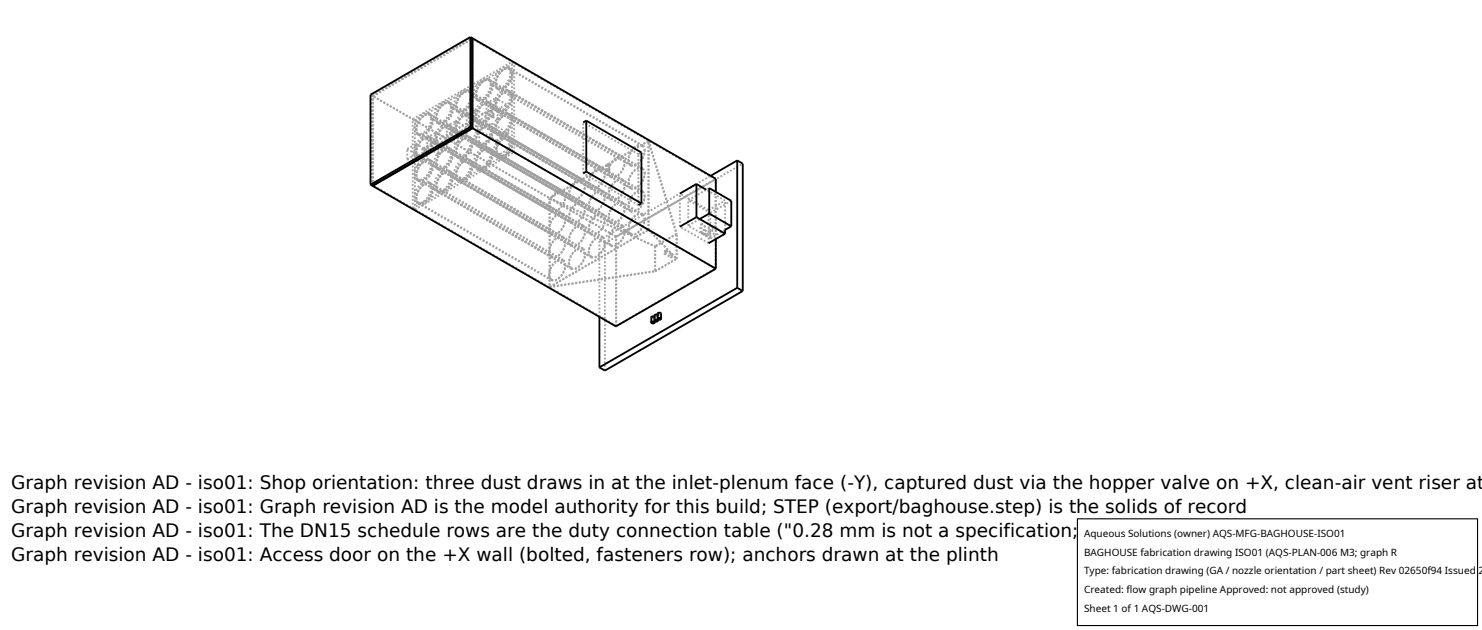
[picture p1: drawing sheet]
<svg xmlns="http://www.w3.org/2000/svg" width="212mm" height="90mm" viewBox="0 0 212 90" stroke-linecap="round" stroke-linejoin="round" font-family="sans-serif">
<g fill="none" stroke="#a0a0a0" stroke-width=".26" stroke-dasharray=".3 .3" stroke-linecap="butt">
<path d="M53.2 13.7l14.2-8.3M53.2 13.7l-.3-.2M53.2 13.7l14.3-8.2M53.3 13.7l14.2-8.1M58.9 17l14.2-8.2M59.3 17.2l-.4-.2M59.3 17.2l14.1-8.2M59.5 19.1h.6l.7-.5 .6-.8 .2-.8M59.5 19.1l.3 .2M59.8 19.2l.6 .1 .7-.5 .5-.8 .2-.9M59.8 19.2l18.9 11M59.8 19.2h.6l.6-.4 .5-.8 .2-.9"/>
<path d="M59.8 19.2l19 10.9M59.8 19.3h.6l.7-.4 .6-.9 .2-.9M61 19.6l1.3-.7M61.2 19.5l-.4-.1-.5 .2-.4 .3-.4 .6-.3 .6v.6l.1 .4 .2 .3M61.2 16.2l-.4-.1-.5 .2-.4 .3-.4 .6-.3 .6v.6l.1 .4 .2 .3M61.2 19.5l.3 .1M61.2 16.2l.3 .2M61.4 19.7l-.4-.1-.4 .2-.4 .3-.4 .5-.2 .6-.1 .5 .1 .4 .2 .3M61.4 16.4l-.4-.1-.4 .2-.8 .8-.2 .6-.1 .5 .1 .5 .2 .3M61.4 19.7l19 10.9M61.4 16.4l19 11M61.4 19.6l-.3-.1-.5 .2-.5 .4-.3 .5-.3 .5-.1 .6 .1 .5 .3 .3"/>
<path d="M61.4 16.3h-.4l-.4 .1-.4 .4-.4 .5-.3 .6-.1 .5 .1 .5 .3 .3M61.4 19.6l19 11M61.4 16.3l19 11M61.5 19.6h-.4l-.4 .1-.5 .4-.4 .5-.2 .7-.1 .5 .1 .5 .2 .3M61.5 16.4l-.4-.1-.4 .2-.5 .3-.4 .6-.2 .6-.1 .5 .1 .5 .2 .3M61.6 17l-.1-.5-.3-.3M61.7 17.1l-.1-.4-.2-.3M61.8 17.1l-.1-.5-.3-.3M61.9 17.1l-.1-.4-.3-.3M62.4 17.5h.6l.7-.5 .5-.8 .2-.9M62.4 17.5l.3 .2M62.6 17.6h.6l.7-.4 .5-.8 .2-.9"/>
<path d="M62.6 17.6l19 11M62.6 17.5h.6l.6-.4 .6-.8 .2-.8M62.6 17.5l19 11M62.7 17.7h.6l.7-.5 .5-.8 .2-.9M63.8 19.8l-1.5-.9M63.8 19.5v-1.5M63.8 19.5l1.3-.8M63.8 18l1.3-.7M64 17.8l-.3-.1-.5 .2-.5 .4-.4 .5-.2 .7-.1 .5 .1 .5 .3 .3M64 14.5h-.4l-.4 .1-.5 .4-.3 .5-.3 .6-.1 .6 .1 .5 .3 .3M64 17.8l.4 .2M64 14.5l.4 .2"/>
<path d="M64.2 18.1l-.3-.1-.5 .1-.4 .4-.4 .5-.3 1.1 .1 .4 .2 .3M64.2 14.8l-.3-.1-.4 .1-.8 .9-.3 .5-.1 .6 .1 .4 .2 .3M64.2 18.1l19 10.9M64.2 14.8l19 10.9M64.3 18l-.4-.1-.5 .2-.4 .3-.4 .5-.2 .6-.1 .6v.5l.3 .3M64.3 14.7l-.4-.1-.4 .2-.5 .4-.4 .4-.2 .6-.1 .6v.5l.3 .3M64.3 18l18.9 10.9M64.3 14.7l18.9 11M64.4 18l-.4-.1-.5 .2-.4 .3-.4 .6-.3 .5-.1 .7 .1 .4 .3 .3M64.4 14.7h-.4l-.5 .1-.5 .4-.3 .5-.3 .6-.1 .6 .1 .5 .3 .3M64.4 18.6l-.1-.5-.3-.3M64.4 15.3l-.1-.5-.3-.3"/>
<path d="M64.6 18.8l-.1-.5-.3-.2M64.6 15.5l-.1-.4-.3-.3M64.6 18.7l-.1-.4-.2-.3M64.6 15.5l-.1-.5-.2-.3M64.7 18.8l-.1-.5-.2-.3M64.7 15.5l-.1-.5-.2-.3M65.1 18.7v-1.4M65.2 19.1h.6l.7-.5 .5-.8 .2-.8M65.2 15.8l.6 .1 .7-.5 .5-.8 .2-.9M65.2 19.1l.3 .2M65.2 15.8l.3 .2M65.4 18.9l-1.6-.9"/>
<path d="M65.4 18.9l1.3-.7M65.4 19.2l.6 .1 .7-.5 .6-.8 .2-.9M65.4 16h.6l.7-.5 .6-.8 .2-.9M65.4 19.2l19 11M65.4 16l19 10.9M65.5 19.2h.5l.7-.5 .5-.7 .2-.9M65.5 15.9h.5l.7-.4 .5-.8 .2-.8M65.5 19.2l19 10.9M65.5 15.9l19 10.9M65.5 19.3h.6l.7-.4 .6-.9 .1-.9M65.5 16h.6l.7-.4 .5-.8 .2-.9M66.7 19.6l-1.6-.9"/>
<path d="M66.7 18.2l-1.6-.9M66.7 19.6v-1.4M66.7 17.8v-1.4M66.7 17.8l1.2-.7M66.7 16.4l1.2-.8M66.9 19.5l-.4-.1-.5 .1-.4 .4-.4 .5-.3 .6-.1 .6 .1 .5 .3 .3M66.9 16.2l-.4-.1-.5 .2-.4 .3-.4 .6-.3 .5-.1 .6 .1 .5 .3 .3M66.9 12.9l-.4-.1-.5 .2-.4 .4-.4 .5-.3 .5-.1 .6 .1 .5 .3 .3M66.9 19.5l.3 .1M66.9 16.2l.3 .2M66.9 12.9l.3 .2M67.1 19.7l-.4-.1-.4 .2-.8 .8-.3 1.1v.4l.3 .3"/>
<path d="M67.1 16.4l-.4-.1-.4 .2-.8 .8-.3 1.1v.5l.3 .3M67.1 13.1h-.4l-.4 .1-.5 .4-.3 .5-.3 .6v.5v.4l.3 .3M67.1 19.7l18.9 10.9M67.1 16.4l18.9 11M67.1 13.1l18.9 11M67.1 19.6l-.4-.1-.4 .2-.5 .4-.4 .5-.2 .6-.1 .6 .1 .4 .2 .3M67.1 16.3h-.4l-.4 .1-.5 .4-.4 .5-.2 .6-.1 .6 .1 .5 .2 .2M67.1 13.1l-.4-.1-.4 .2-.5 .3-.4 .5-.2 .7-.1 .5 .1 .5 .2 .3M67.1 19.6l19 11M67.1 16.3l19 11M67.1 13.1l19 10.9M67.2 19.6h-.4l-.5 .1-.4 .4-.4 .5-.3 .7v.6l.1 .4 .2 .3"/>
<path d="M67.2 16.4l-.4-.1-.5 .2-.4 .3-.4 .6-.3 .6v.6l.1 .4 .2 .3M67.2 13.1l-.4-.1-.4 .2-.5 .3-.4 .6-.3 .6v.6l.1 .5 .2 .2M67.2 17l-.1-.5-.2-.3M67.2 13.7l-.1-.5-.2-.3M67.4 17.1l-.1-.4-.2-.3M67.4 13.9l-.1-.5-.2-.3M67.5 18.3v-12.7M67.5 17.1l-.1-.5-.3-.3M67.5 13.8l-.1-.4-.3-.3M67.5 17.1v-.4l-.3-.3M67.5 13.9l-.1-.5-.2-.3M67.9 17.1v-1.5"/>
<path d="M68 17.5h.6l.7-.5 .6-.8 .2-.9M68 14.2l.3 .1 .4-.1 .6-.5 .6-.8 .2-.9M68 17.5l.3 .2M68 14.2l.3 .2M68.2 18.7l-1.5-.9M68.2 17.3l-1.5-.9M68.2 18.7v-1.4M68.2 18.7l1.3-.7M68.2 17.3l1.3-.7M68.3 17.6h.6l.6-.4 .6-.8 .2-.9M68.3 14.3h.6l.7-.4 .5-.8 .2-.9M68.3 17.6l18.9 11"/>
<path d="M68.3 14.3l18.9 11M68.3 17.5h.6l.6-.4 .5-.8 .2-.8M68.3 14.2l.6 .1 .6-.4 .5-.8 .2-.9M68.3 17.5l19 11M68.3 14.2l19 11M68.3 17.7h.7l.7-.5 .5-.8 .2-.9M68.3 14.4h.6l.7-.4 .6-.8 .2-1M68.4 18.6l1.8-1M69.5 18l-1.6-.9M69.5 16.6l-1.6-1M69.5 18v-1.4M69.5 16.2v-1.5"/>
<path d="M69.5 16.2l1.3-.7M69.5 14.7l1.3-.7M69.7 17.8l-.4-.1-.4 .2-.5 .4-.4 .5-.2 .6-.1 .5 .1 .5 .2 .4M69.7 14.5h-.4l-.4 .1-.5 .4-.4 .5-.2 .6-.1 .6 .1 .5 .2 .3M69.7 11.3l-.4-.1-.5 .2-.4 .3-.4 .5-.2 .6-.1 .6 .1 .5 .2 .3M69.7 17.8l.3 .2M69.7 14.5l.3 .2M69.7 11.3l.3 .2M69.9 15.7l-.2 .3 .2 .4 .2 .2 .3 .1M69.9 15.7l-9.5 5.5M69.9 18.1l-.4-.1-.4 .1-.5 .4-.3 .5-.2 .6-.1 .5 .1 .4 .2 .3M69.9 14.8l-.4-.1-.4 .1-.8 .9-.3 1 .1 .5 .2 .3"/>
<path d="M69.9 11.5l-.4-.1-.4 .2-.4 .3-.4 .5-.3 1.1 .1 .5 .2 .2M69.9 18.1l19 10.9M69.9 14.8l19 10.9M69.9 11.5l19 11M69.9 15.8l-.1 .2 .1 .3 .2 .3h.3M69.9 15.8l-9.4 5.5M69.9 18l-.3-.1-.5 .2-.4 .3-.4 .6-.3 .5-.1 .7 .1 .4 .3 .3M69.9 14.7l-.4-.1-.4 .2-.5 .4-.3 .5-.3 .6-.1 .6 .1 .4 .3 .3M69.9 11.4h-.3l-.5 .1-.5 .4-.3 .5-.3 .6-.1 .6 .1 .4 .3 .3M69.9 18l19 10.9M69.9 14.7l19 11M69.9 11.4l19 11"/>
<path d="M70 18l-.4-.1-.4 .2-.5 .4-.4 .5-.2 .7-.1 .5 .1 .5 .2 .2M70 14.7h-.4l-.4 .1-.5 .4-.4 .5-.2 .7-.1 .5 .1 .5 .2 .3M70 11.5l-.4-.1-.4 .1-.5 .4-.4 .5-.2 .7-.1 .6 .1 .4 .2 .3M70.1 18.6l-.1-.5-.3-.3M70.1 15.3l-.1-.5-.3-.3M70.1 12l-.1-.4-.3-.3M70.2 19.8v-2.2M70.2 18.8l-.1-.5-.2-.2M70.2 15.5l-.1-.4-.2-.3M70.2 12.2l-.1-.4-.2-.3M70.3 18.7l-.1-.4-.3-.3M70.3 15.5l-.1-.5-.3-.3"/>
<path d="M70.3 12.2l-.1-.5-.3-.3M70.4 16.6l.1-.2M70.4 16.6l-9.5 5.4M70.4 18.8l-.1-.5-.3-.3M70.4 15.5l-.1-.5-.3-.3M70.4 12.2l-.1-.4-.3-.3M70.4 16.7l.1-.3M70.4 16.7l-9.5 5.4M70.5 16.4l-.2-.5-.4-.1M70.5 16.4l-.2-.5-.2-.2h-.2M70.8 15.5v-1.5M70.9 19.1h.6l.7-.5 .5-.8 .2-.8"/>
<path d="M70.9 15.8l.5 .1 .8-.5 .5-.8 .2-.9M70.9 12.6h.6l.7-.5 .5-.8 .2-.9M70.9 19.1l.3 .2M70.9 15.8l.3 .2M70.9 12.6l.3 .1M71.1 17.1l-1.6-.9M71.1 15.6l-1.6-.9M71.1 17.1v-1.5M71.1 17.1l1.2-.7M71.1 15.6l1.2-.7M71.1 19.2l.6 .1 .7-.5 .5-.9 .2-.8M71.1 16h.6l.7-.5 .5-.8 .2-.9"/>
<path d="M71.1 12.7h.6l.7-.5 .5-.7 .2-.9M71.1 19.2l19 11M71.1 16l19 10.9M71.1 12.7l19 10.9M71.1 19.2h.6l.7-.5 .5-.7 .2-.9M71.1 15.9h.6l.7-.4 .5-.8 .2-.8M71.1 12.6h.6l.7-.4 .5-.8 .2-.8M71.1 19.2l19 10.9M71.1 15.9l19 10.9M71.1 12.6l19 11M71.2 19.3h.6l.7-.4 .5-.9 .2-.9M71.2 16h.6l.7-.4 .5-.8 .2-.9"/>
<path d="M71.2 12.7l.6 .1 .7-.5 .5-.8 .2-.9M72.3 16.4l-1.5-.9M72.3 14.9l-1.5-.9M72.3 16.4v-1.5M72.6 19.5l-.5-.1-.4 .1-.5 .4-.3 .5-.3 .6-.1 .6 .1 .5 .3 .3M72.6 16.2l-.5-.1-.4 .2-.5 .3-.3 .6-.3 .5-.1 .6 .1 .5 .3 .3M72.6 12.9l-.4-.1-.5 .2-.4 .3-.4 .6-.3 .6-.1 .5 .1 .5 .3 .3M72.6 9.6h-.5l-.4 .1-.5 .4-.3 .5-.3 .6-.1 .6 .1 .4 .3 .4M72.6 19.5l.3 .1M72.6 16.2l.3 .2M72.6 12.9l.3 .2M72.6 9.6l.3 .2"/>
<path d="M72.7 19.1l-2.5-1.5M72.7 19.7l-.3-.1-.4 .2-.8 .8-.4 1.1 .1 .4 .2 .3M72.7 16.4l-.3-.1-.4 .2-.5 .3-.3 .5-.4 1.1 .1 .5 .2 .3M72.7 13.1h-.3l-.5 .1-.4 .4-.4 .5-.2 .6-.1 .5 .1 .4 .2 .3M72.7 9.9l-.3-.1-.4 .1-.5 .4-.4 .5-.2 .6-.1 .5 .1 .4 .2 .3M72.7 19.7l19 10.9M72.7 16.4l19 11M72.7 13.1l19 11M72.7 9.9l19 10.9M72.8 19.6l-.4-.1-.4 .2-.5 .4-.4 .5-.2 .5-.1 .6v.5l.3 .3M72.8 16.3h-.4l-.4 .1-.5 .3-.4 .6-.2 .6-.1 .5v.5l.3 .3M72.8 13.1l-.4-.1-.5 .2-.4 .3-.4 .6-.3 .5v.6l.1 .5 .2 .3"/>
<path d="M72.8 9.8l-.4-.1-.4 .2-.5 .4-.4 .4-.2 .6-.1 .6v.5l.3 .3M72.8 19.6l19 11M72.8 16.3l19 11M72.8 13.1l19 10.9M72.8 9.8l19 10.9M72.9 19.6h-.4l-.5 .1-.5 .4-.3 .5-.3 .7-.1 .6 .1 .4 .3 .3M72.9 16.4l-.4-.1-.5 .2-.5 .3-.3 .6-.3 .6-.1 .6 .1 .4 .3 .3M72.9 13.1l-.4-.1-.5 .2-.5 .4-.3 .5-.3 .6-.1 .6 .1 .5 .3 .2M72.9 9.8l-.4-.1-.5 .2-.5 .4-.3 .5-.3 .5-.1 .6 .1 .5 .3 .3M72.9 17l-.1-.5-.2-.3M72.9 13.7l-.1-.5-.2-.3M72.9 10.4l-.1-.5-.2-.3"/>
<path d="M73.1 17.1l-.1-.4-.3-.3M73.1 13.9l-.1-.5-.3-.3M73.1 10.6l-.1-.5-.3-.2M73.1 17.1l-.1-.5-.2-.3M73.1 13.8l-.1-.4-.2-.3M73.1 10.6l-.1-.5-.2-.3M73.2 17.1l-.1-.4-.2-.3M73.2 13.9l-.1-.5-.2-.3M73.2 10.6l-.1-.5-.2-.3M73.4 9l-.3-.2M53.2 26.5v-12.8M53.3 26.5v-12.8"/>
<path d="M53.3 26.5l14.2-8.2M58.2 22.7v-1.4M58.2 22.7l1.2-.7M58.2 21.3l1.2-.7M58.9 29.7v-12.7M58.9 29.7l14.2-8.1M59.3 29.9l-.4-.2M59.3 29.9v-12.7M59.3 29.9l14.1-8.2M59.4 22v-1.4M59.5 28.9l.6 .1 .7-.5 .6-.8 .2-.9M59.5 25.7h.6l.7-.5 .6-.9 .2-.8"/>
<path d="M59.5 22.4h.6l.7-.5 .6-.8 .2-.9M59.5 28.9l.3 .2M59.5 25.7l.3 .1M59.5 22.4l.3 .2M59.7 23.6l-1.5-.9M59.7 22.2l-1.5-.9M59.7 23.6v-1.4M59.7 23.6l1.3-.7M59.7 22.2l1.3-.7M59.8 29.1h.6l.7-.5 .5-.8 .2-.9M59.8 25.8h.6l.6-.5 .6-.8 .2-.9M59.8 22.5h.6l.7-.4 .5-.9 .2-.8"/>
<path d="M59.8 29.1l18.9 10.9M59.8 25.8l18.9 10.9M59.8 22.5l18.9 11M59.8 29h.6l.7-.5 .4-.7 .2-.8M59.8 25.7h.6l.6-.4 .5-.8 .2-.8M59.8 22.4h.6l.6-.4 .5-.8 .2-.8M59.8 29l19 10.9M59.8 25.7l19 11M59.8 22.4l19 11M59.8 29.1h.6l.7-.4 .6-.9 .2-.8M59.8 25.8l.6 .1 .7-.5 .6-.8 .2-.9M59.8 22.6h.6l.7-.5 .6-.8 .2-.9"/>
<path d="M60.4 21.2l-.1 .3 .1 .3 .3 .3h.2M60.5 21.3l-.1 .2 .1 .3 .2 .2h.2M60.6 21.8h.1l.1-.3M60.6 21.8l.3 .2M60.6 21.8l.2-.2M60.8 21.5l-.2 .1v.2M60.8 21.5l.3 .2M60.8 21.4l-.2 .2v.2M60.8 21.4l.3 .2M60.8 21.6v-.1M60.8 21.5v-.1M60.9 22h.2l.1-.3"/>
<path d="M60.9 22l.1-.2M60.9 22l.2-.2M60.9 22.1l.2-.2M61 22.9l-1.6-.9M61 21.5l-1.6-.9M61 22.9v-1.4M61 21.1v-1.5M61 21.1l1.3-.7M61 21.8l-.2-.4-.3-.1M61.1 21.9l-.3-.6-.2-.1h-.2M61.1 21.7l-.2 .1v.2M61.1 21.6l-.2 .2v.2"/>
<path d="M61.1 21.8v-.1M61.2 21.7l-.1-.1M61.2 26l-.4-.1-.4 .2-.5 .4-.4 .5-.3 .6v.6l.1 .5 .2 .2M61.2 22.7h-.4l-.4 .1-.5 .4-.4 .5-.3 .7v.5l.1 .5 .2 .3M61.2 26l.3 .2M61.2 22.7l.3 .2M61.4 26.2h-.4l-.4 .1-.4 .4-.4 .5-.3 1 .1 .5 .2 .3M61.4 23l-.4-.1-.4 .1-.5 .4-.3 .5-.3 1.1 .1 .4 .2 .3M61.4 26.2l19 11M61.4 23l19 10.9M61.4 26.2l-.4-.1-.4 .1-.4 .4-.4 .5-.3 .7-.1 .5 .1 .5 .3 .3M61.4 22.9l-.3-.1-.5 .2-.5 .3-.3 .5-.3 .6-.1 .6 .1 .5 .3 .3"/>
<path d="M61.4 26.2l19 10.9M61.4 22.9l19 10.9M61.5 26.2l-.4-.1-.4 .2-.5 .3-.4 .6-.2 .5-.1 .6 .1 .5 .2 .3M61.5 22.9l-.4-.1-.4 .2-.5 .3-.4 .6-.2 .5-.1 .7 .1 .5 .2 .2M61.6 26.8l-.1-.5-.3-.3M61.6 23.5l-.1-.5-.3-.3M61.6 20.2l-.1-.5-.3-.2M61.7 27l-.1-.5-.2-.3M61.7 23.7l-.1-.5-.2-.2M61.7 20.4l-.1-.4-.2-.3M61.8 26.9l-.1-.4-.3-.3M61.8 23.6l-.1-.4-.3-.3"/>
<path d="M61.8 20.4l-.1-.5-.3-.3M61.9 27l-.1-.5-.3-.3M61.9 23.7l-.1-.5-.3-.3M61.9 20.4l-.1-.5-.3-.3M62.3 20.4v-1.5M62.4 27.3h.5l.7-.4 .6-.9 .2-.9M62.4 24l.6 .1 .6-.5 .6-.8 .2-.9M62.4 20.8h.6l.7-.5 .5-.9 .2-.8M62.4 27.3l.3 .2M62.4 24l.3 .2M62.4 20.8l.3 .1M62.6 22l-1.6-.9"/>
<path d="M62.6 20.6l-1.6-1M62.6 22v-1.4M62.6 22l1.2-.7M62.6 20.6l1.2-.8M62.6 27.4h.6l.7-.4 .5-.8 .2-.9M62.6 24.1l.6 .1 .7-.5 .5-.8 .2-.9M62.6 20.9h.6l.7-.5 .5-.8 .2-.9M62.6 27.4l19 11M62.6 24.1l19 11M62.6 20.9l19 10.9M62.6 27.3l.6 .1 .6-.5 .6-.8 .2-.8M62.6 24.1h.6l.7-.5 .5-.7 .2-.9"/>
<path d="M62.6 20.8h.6l.6-.4 .6-.8 .2-.8M62.6 27.3l19 11M62.6 24.1l19 10.9M62.6 20.8l19 10.9M62.7 27.5h.6l.7-.5 .5-.8 .2-.9M62.7 24.2h.6l.7-.4 .5-.9 .2-.9M62.7 20.9l.6 .1 .6-.5 .6-.8 .2-.9M63.8 21.3l-1.5-.9M63.8 21.3v-1.5M64 24.4l-.4-.1-.4 .2-.5 .3-.4 .6-.2 .6-.1 .6 .1 .4 .3 .3M64 21.1l-.4-.1-.4 .2-.5 .4-.4 .5-.2 .6-.1 .6 .1 .4 .3 .3M64 24.4l.4 .1"/>
<path d="M64 21.1l.4 .2M64.2 24.6l-.3-.1-.4 .2-.5 .3-.4 .5-.2 .6-.1 .5 .1 .5 .2 .2M64.2 21.3h-.3l-.5 .1-.4 .3-.4 .6-.3 1 .1 .5 .2 .3M64.2 24.6l19 11M64.2 21.3l19 11M64.3 24.5l-.4-.1-.4 .2-.5 .3-.4 .6-.2 .5-.1 .6v.5l.3 .3M64.3 21.2h-.4l-.5 .1-.4 .4-.4 .5-.3 .7v.5l.1 .5 .2 .2M64.3 24.5l18.9 11M64.3 21.2l18.9 11M64.4 24.5h-.4l-.5 .1-.5 .4-.3 .5-.3 .6-.1 .6 .1 .5 .3 .3M64.4 21.3l-.4-.1-.5 .2-.4 .3-.4 .6-.3 .5-.1 .6 .1 .5 .3 .3M64.4 25.1l-.1-.5-.3-.2"/>
<path d="M64.4 21.9l-.1-.5-.3-.3M64.6 25.3l-.1-.4-.3-.3M64.6 22l-.1-.4-.3-.3M64.6 25.3l-.1-.5-.2-.3M64.6 22l-.1-.4-.2-.4M64.7 25.3l-.1-.4-.2-.4M64.7 22l-.1-.5-.2-.2M65.2 25.7h.6l.7-.5 .5-.9 .2-.8M65.2 22.4h.6l.7-.5 .5-.8 .2-.9M65.2 25.7l.3 .1M65.2 22.4l.3 .2M65.4 20.4l-1.6-.9"/>
<path d="M65.4 20.4v-1.5M65.4 20.4l1.3-.8M65.4 25.8h.7l.6-.5 .6-.8 .2-.9M65.4 22.5h.6l.7-.4 .6-.9 .2-.8M65.4 25.8l19 10.9M65.4 22.5l19 11M65.5 25.7h.5l.7-.4 .5-.8 .2-.8M65.5 22.4h.6l.6-.4 .5-.8 .2-.8M65.5 25.7l19 11M65.5 22.4l19 11M65.5 25.8l.6 .1 .7-.5 .5-.8 .2-.9M65.5 22.6h.6l.7-.5 .6-.8 .1-.9"/>
<path d="M66.9 22.7h-.4l-.5 .1-.4 .4-.4 .5-.3 .6-.1 .6 .1 .4 .3 .4M66.9 22.7l.3 .2M67.1 23l-.4-.1-.4 .1-.5 .4-.3 .5-.3 .6v.5v.4l.3 .3M67.1 23l18.9 10.9M67.1 22.9l-.4-.1-.4 .2-.5 .3-.4 .6-.2 .6-.1 .6 .1 .4 .2 .3M67.1 22.9l19 10.9M67.2 22.9l-.4-.1-.5 .2-.4 .3-.4 .6-.2 .5-.1 .6v.5l.3 .3M67.2 23.5l-.1-.5-.2-.3M67.2 20.2l-.1-.5-.2-.2M67.4 23.7l-.1-.5-.2-.2M67.4 20.4l-.1-.4-.2-.3M67.5 23.6l-.1-.4-.3-.3"/>
<path d="M67.5 20.4l-.1-.5-.3-.3M67.5 23.7l-.1-.5-.2-.3M67.5 20.4l-.1-.5-.2-.3M68 24l.6 .1 .7-.5 .6-.8 .2-.9M68 20.8h.6l.7-.5 .6-.8 .2-.9M68 24l.3 .2M68 20.8l.3 .1M68.3 24.1l.6 .1 .6-.5 .6-.8 .2-.9M68.3 20.9h.6l.6-.5 .6-.8 .2-.9M68.3 24.1l18.9 11M68.3 20.9l18.9 10.9M68.3 24.1h.6l.6-.5 .5-.7 .2-.9"/>
<path d="M68.3 20.8h.6l.6-.4 .5-.8 .2-.8M68.3 24.1l19 10.9M68.3 20.8l19 10.9M68.3 24.2h.6l.7-.4 .6-.9 .2-.9M68.3 20.9l.7 .1 .6-.5 .6-.8 .2-.9M68.4 20.8v-2.2M68.4 20.8l1.8-1M69.7 21.1l-.4-.1-.5 .2-.4 .4-.4 .5-.2 .5-.1 .6 .1 .5 .2 .3M69.7 21.1l.3 .2M69.9 21.3h-.3l-.5 .1-.4 .3-.4 .6-.2 .5-.1 .6 .1 .4 .2 .3M69.9 21.3l19 11M69.9 21.2h-.4l-.4 .1-.4 .4-.4 .5-.3 .6-.1 .6 .1 .5 .3 .2"/>
<path d="M69.9 21.2l19 11M70 21.3l-.3-.1-.5 .2-.5 .4-.4 .5-.2 .6-.1 .6 .1 .4 .2 .3M70.1 21.9l-.1-.5-.3-.3M70.2 22l-.1-.4-.2-.3M70.3 22l-.1-.5-.3-.3M70.4 22l-.1-.4-.3-.3M70.9 22.4h.6l.7-.5 .5-.8 .2-.9M70.9 22.4l.3 .2M71 22.3l-2.6-1.5M71 20.1l-2.6-1.5M71 22.3v-2.2M71 22.3l1.7-1"/>
<path d="M71 20.1l1.7-1M71.1 22.5h.6l.7-.4 .5-.9 .2-.8M71.1 22.5l19 11M71.1 22.4h.6l.6-.4 .6-.8 .2-.8M71.1 22.4l19 11M71.2 22.6h.6l.7-.5 .5-.8 .2-.9M72.7 21.3l-2.5-1.5M72.7 21.3v-2.2M72.9 20.2l-.1-.5-.2-.2M73.1 20.4l-.1-.4-.3-.3M73.1 21.6v-12.8M73.1 20.4l-.1-.5-.2-.3"/>
<path d="M73.2 20.4l-.1-.4-.2-.4M73.4 21.7l-.3-.1M73.4 21.7v-12.7M78.5 28.3v12.7M78.5 28.3l15 6.9M78.5 28.3v12.6M78.5 28.3l15.1 6.9M78.7 36.7l.6 .1 .7-.5 .6-.8 .2-.9M78.7 33.5h.6l.7-.5 .6-.8 .2-.9M78.7 30.2h.7l.6-.5 .6-.8 .2-.8M78.8 39.9h.6l.6-.4 .5-.7 .2-.9M78.8 36.7h.6l.6-.5 .5-.7 .2-.9"/>
<path d="M78.8 33.4h.6l.6-.5 .5-.7 .2-.8M78.8 30.1h.6l.6-.4 .5-.8 .2-.8M80.4 37.2l-.4-.1-.4 .1-.4 .4-.4 .5-.3 1.1v.4l.3 .3M80.4 33.9l-.4-.1-.4 .2-.4 .3-.4 .5-.3 1.1v.5l.3 .3M80.4 30.6h-.4l-.4 .1-.4 .4-.4 .5-.3 .5v.6v.4l.3 .3M80.4 27.4l-.4-.1-.4 .1-.8 .8-.2 .6-.1 .6v.4l.3 .3M80.4 37.1l-.4-.1-.4 .2-.5 .3-.4 .6-.2 .6-.1 .5 .1 .5 .2 .3M80.4 33.8h-.4l-.4 .1-.5 .4-.4 .5-.2 .5-.1 .7 .1 .4 .2 .3M80.4 30.6l-.4-.1-.4 .2-.5 .3-.4 .5-.2 .6-.1 .6 .1 .5 .2 .3M80.4 27.3l-.4-.1-.4 .2-.5 .3-.4 .6-.2 .5-.1 .6 .1 .5 .2 .3M80.7 37.9l-.1-.4-.2-.3M80.7 34.6l-.1-.4-.2-.3"/>
<path d="M80.7 31.4l-.1-.5-.2-.3M80.7 28.1l-.1-.4-.2-.3M80.8 37.9l-.1-.5-.3-.3M80.8 34.6l-.1-.5-.3-.3M80.8 31.3l-.1-.4-.3-.3M80.8 28.1l-.1-.5-.3-.3M81.6 38.4h.6l.7-.5 .5-.8 .2-.9M81.6 35.1h.6l.7-.5 .5-.8 .2-.8M81.6 31.8l.6 .1 .7-.5 .5-.8 .2-.9M81.6 28.6h.6l.7-.5 .5-.8 .2-.9M81.6 38.3h.6l.6-.4 .5-.8 .2-.8M81.6 35h.6l.7-.4 .4-.7 .2-.9"/>
<path d="M81.6 31.7l.6 .1 .7-.5 .4-.7 .2-.9M81.6 28.5h.6l.7-.5 .4-.7 .2-.8M83.2 35.6l-.4-.1-.4 .1-.4 .4-.4 .5-.2 .5-.1 .6 .1 .4 .2 .3M83.2 32.3l-.3-.1-.4 .1-.5 .4-.3 .4-.3 .6-.1 .6 .1 .4 .2 .3M83.2 29l-.4-.1-.4 .2-.4 .3-.4 .5-.3 1.1 .1 .5 .2 .2M83.2 25.7h-.3l-.5 .1-.4 .3-.4 .6-.2 .5-.1 .6 .1 .4 .2 .3M83.2 35.5l-.3-.1-.4 .1-.5 .4-.4 .5-.3 .6-.1 .6 .1 .5 .3 .3M83.2 32.2l-.3-.1-.5 .2-.4 .3-.4 .6-.3 .5-.1 .6 .1 .5 .3 .3M83.2 28.9h-.3l-.5 .1-.4 .3-.4 .6-.3 .5-.1 .7 .1 .5 .3 .2M83.2 25.7l-.4-.1-.4 .1-.5 .4-.3 .5-.3 .7-.1 .5 .1 .5 .3 .3M83.3 24.7v-7.2M83.5 36.3v-.5l-.3-.2"/>
<path d="M83.5 33v-.4l-.3-.3M83.5 29.7v-.4l-.3-.3M83.5 26.5l-.1-.5-.2-.3M83.6 36.2l-.1-.4-.3-.3M83.6 33l-.1-.5-.3-.3M83.6 29.7l-.1-.5-.3-.3M83.6 26.4l-.1-.4-.3-.3M84.4 36.7l.6 .1 .7-.5 .5-.8 .2-.9M84.4 33.5h.6l.7-.5 .5-.8 .2-.9M84.4 30.2h.6l.7-.5 .5-.8 .2-.8M84.4 26.9h.6l.7-.4 .5-.9 .2-.8M84.5 36.7h.5l.7-.5 .5-.7 .2-.9"/>
<path d="M84.5 33.4h.5l.7-.5 .5-.7 .2-.8M84.5 30.1h.5l.7-.4 .5-.8 .2-.8M84.5 26.8l.5 .1 .7-.5 .5-.7 .2-.9M85.6 34.3l15.9-9.2M86 33.9l-.3-.1-.5 .2-.7 .8-.4 1.1 .1 .5 .3 .3M86 30.6h-.3l-.5 .1-.4 .4-.4 .5-.2 .5-.1 .6 .1 .4 .3 .3M86 27.4l-.3-.1-.4 .1-.8 .8-.3 .6-.1 .6 .1 .4 .3 .3M86 24.1l-.3-.1-.4 .2-.5 .3-.3 .5-.3 .5-.1 .6 .1 .4 .3 .3M86.1 33.8h-.4l-.4 .1-.5 .4-.4 .5-.2 .5-.1 .6v.5l.3 .3M86.1 30.6l-.4-.1-.5 .2-.4 .3-.4 .5-.3 .7v.6l.1 .4 .2 .3M86.1 27.3l-.4-.1-.4 .2-.5 .3-.4 .6-.3 .6v.6l.1 .4 .2 .3M86.1 24l-.4-.1-.5 .2-.4 .4-.4 .5-.3 .6v.6l.1 .4 .2 .3"/>
<path d="M86.4 34.6l-.1-.4-.3-.3M86.4 31.4l-.1-.5-.3-.3M86.4 28.1l-.1-.4-.3-.3M86.4 24.8l-.1-.4-.3-.3M86.4 34.7l-.8-.4M86.4 34.7l19.7-11.3M86.4 34.6l-.1-.5-.2-.3M86.4 31.3l-.1-.4-.2-.3M86.4 28.1l-.1-.5-.2-.3M86.4 24.8l-.1-.5-.2-.3M86.6 23.6l.2 .1 .2-.1M86.6 24.3l.2 .2 .2-.2"/>
<path d="M86.6 24.3v-.7M86.6 24.3l.2 .1 .2-.1M86.9 23.5l-.3 .1M86.9 24.2l-.3 .1M87 23.5h-.3l-.1 .1M87 24.2h-.3l-.1 .1M87 23.6l-.1-.1M87 24.3l-.1-.1M87 24.3v-.7M87 23.6v-.1M87 24.3v-.1M87.2 35.1h.7l.6-.5 .6-.8 .2-.8"/>
<path d="M87.2 31.8l.6 .1 .7-.5 .6-.8 .2-.9M87.2 28.6h.7l.6-.5 .6-.8 .2-.9M87.2 25.3h.7l.6-.5 .6-.8 .2-.9M87.3 35h.6l.6-.4 .5-.7 .2-.9M87.3 31.7l.6 .1 .6-.5 .5-.7 .2-.9M87.3 28.5h.6l.6-.5 .5-.7 .2-.8M87.3 25.2h.6l.6-.4 .5-.7 .2-.9M88 33.8l-34.8-20.1M88 33.8l14.2-8.3M88 33.8l14.2-8.2M88 33.8l-34.7-20.1M88.9 32.3l-.4-.1-.4 .2-.8 .7-.2 .6-.1 .6v.4l.3 .3"/>
<path d="M88.9 29l-.4-.1-.4 .2-.4 .3-.4 .5-.3 1.1v.5l.3 .2M88.9 25.7h-.4l-.4 .1-.4 .3-.4 .6-.3 .5v.6v.4l.3 .3M88.9 22.5l-.4-.1-.4 .1-.4 .4-.4 .5-.3 .6v.5v.4l.3 .3M88.9 32.2l-.4-.1-.4 .2-.5 .4-.4 .5-.2 .6-.1 .6 .1 .4 .2 .3M88.9 28.9h-.3l-.5 .1-.4 .3-.4 .5-.3 .6-.1 .6 .1 .5 .2 .3M88.9 25.7l-.4-.1-.4 .1-.5 .4-.4 .5-.2 .7-.1 .5 .1 .5 .2 .3M88.9 22.4l-.4-.1-.4 .2-.5 .3-.4 .6-.2 .6-.1 .6 .1 .4 .2 .3M89.2 33l-.1-.4-.2-.3M89.2 29.7l-.1-.4-.2-.3M89.2 26.5l-.1-.5-.2-.3M89.2 23.2l-.1-.4-.2-.3M89.3 33l-.1-.5-.3-.3"/>
<path d="M89.3 29.7l-.1-.5-.3-.3M89.3 26.4l-.1-.5-.3-.2M89.3 23.1l-.1-.4-.3-.3M90.1 33.5h.6l.7-.5 .5-.8 .2-.9M90.1 30.2h.6l.7-.5 .5-.8 .2-.8M90.1 26.9h.6l.7-.4 .5-.9 .2-.8M90.1 23.6l.6 .1 .7-.5 .5-.8 .2-.9M90.1 33.4h.6l.7-.5 .5-.7 .1-.8M90.1 30.1h.6l.7-.4 .5-.8 .1-.8M90.1 26.8l.6 .1 .7-.5 .5-.8 .1-.8M90.1 23.6h.6l.7-.5 .5-.8 .1-.8M91.2 29.3l-7.9-4.6"/>
<path d="M91.2 22l-7.9-4.5M91.2 29.3v-7.3M91.2 22l.4-.2M91.7 30.6h-.4l-.4 .1-.4 .4-.4 .5-.2 .5-.1 .6 .1 .4 .2 .3M91.7 27.4l-.3-.1-.5 .1-.7 .8-.3 .6-.1 .6 .1 .4 .2 .3M91.7 24.1l-.4-.1-.4 .2-.4 .3-.4 .5-.2 .6-.1 .5 .1 .4 .2 .3M91.7 20.8h-.3l-.5 .1-.8 .8-.3 1.1 .1 .5 .2 .3M91.8 30.6l-.5-.1-.4 .2-.5 .3-.3 .5-.3 .7-.1 .6 .1 .4 .3 .3M91.8 27.3l-.4-.1-.5 .2-.4 .4-.4 .5-.3 .6-.1 .6 .1 .4 .3 .3M91.8 24l-.5-.1-.4 .2-.4 .4-.4 .5-.3 .6-.1 .6 .1 .4 .3 .3M91.8 20.7h-.5l-.4 .1-.5 .4-.3 .5-.3 .7-.1 .5 .1 .5 .3 .2M92 31.4v-.5l-.3-.3"/>
<path d="M92 28.1v-.4l-.3-.3M92 24.8v-.4l-.3-.3M92 21.5v-.4l-.3-.3M92.1 31.3l-.1-.4-.2-.3M92.1 28.1l-.1-.5-.2-.3M92.1 24.8l-.1-.5-.2-.3M92.1 21.5l-.1-.5-.2-.3M92.6 20.2l-14.1 8.1M92.6 32.8v-12.6M92.6 20.2l4 13.3M92.6 32.8l4 4.1M92.6 32.8l4.1 4.2"/>
<path d="M92.6 32.8v-12.7M92.6 20.1l-14.1 8.2M92.6 20.1l4.1 13.3M93.5 38.8l3.2-1.8M93.5 35.2v3.6M93.6 35.2v3.5M93.6 38.7l3-1.8M94.9 36.2h.2l.1-.3M94.9 36.2l.9 .5M94.9 36.2l.2-.3M95.1 35.9l-.2 .1v.2M95.1 35.9l.9 .5"/>
<path d="M95.1 35.8l-.2 .2v.2M95.1 35.8l.9 .5M95.2 35.9l-.1-.1M95.8 36.7h.2l.1-.3M95.8 36.7l.2-.2M96 36.4l-.2 .1v.2M96 36.3l-.2 .2v.2M96 36.5v-.1M96.1 36.4l-.1-.1M96.6 33.5l-3 1.7M96.6 36.9v-3.4M96.7 37v-3.6"/>
<path d="M96.7 33.4l-3.2 1.8M97.1 32.4v-4.8M98.3 32.2v-3.6M98.3 32.2l1.6-.9M98.3 28.6l3-1.7M100.2 31.9v1.3M100.2 33.2l.5 .3M100.2 31.9l.5 .3M100.2 31.9l-.2 .8 .2 .5M100.2 33.3l1.8-1.1M100.2 33.3l.5 .3M100.2 33.3l.2 .1"/>
<path d="M100.4 33.4l.3 .1 .5-.3 .5-.4 .3-.6M100.4 33.4l.4 .3M100.7 32.2v1.3M100.7 32.2l-.2 .7 .2 .6M100.7 33.6l1.8-1.1M100.7 33.6l.1 .1M100.8 33.7h.4l.5-.2 .5-.4 .3-.6M101.2 34.7l-4.1-2.3M101.2 30l-4.1-2.4M101.2 34.7v-4.7M101.2 30l2.4-1.4M101.5 34l-3.2-1.8"/>
<path d="M101.5 34v-3.6M101.5 30.4l-3.2-1.8M101.5 34l2.1-1.2M101.5 30.4l2.9-1.7M102 32.2l.5 .3M102.2 38.3v-12.7M102.2 38.3l-34.7-20M102.2 25.6l-34.7-20M102.2 34.1v-6.7M103.6 28.6l-2.7-1.5M103.6 32.8v-4.2M78.5 41l14.1-8.2"/>
<path d="M78.5 41l15-2.2M78.5 40.9l14.1-8.1M78.5 40.9l15.1-2.2M78.7 40h.6l.7-.4 .6-.9 .2-.8M85.6 45.2v-10.9M86.4 52.9v-18.2M88 46.6v-12.8M88 46.5v-12.7M88 46.5l14.2-8.2M88 46.5l-34.7-20M93.1 45.3l.3-.1M93.1 45.3v.7"/>
<path d="M93.4 45.2v.1M93.4 45.3l-.1 .1-.2-.1M93.4 45.3v.7M93.5 45.3l-.2 .2-.3-.2M93.5 45.3v.5M93.5 45.1l.3-.1M93.5 45.1v.7M93.8 45l.1 .1M93.9 45.1l-.2 .1-.2-.1M93.9 45.1v.7M93.9 45l.1 .1M94 45.1l-.3 .1-.2-.1"/>
<path d="M94 45.1v.5M94 44.8l.3-.1M94 44.8v.7M94.3 44.7l.1 .1M94.4 44.8l-.2 .1-.2-.1M94.4 44.8v.7M94.4 44.8l-.2 .1-.3-.1"/>
</g>
<g fill="none" stroke="#000" stroke-width=".26">
<path d="M67.2 18.1l35 20.3M67.2 5.3l35 20.2v1.9M67.2 5.3l-14.3 8.2v12.9M67.2 5.3v12.8M67.2 18.1l-14.3 8.3M67.4 5.4v12.9l-14.2 8.2M67.5 5.5v12.8l-14.3 8.2M83.7 17.2v7.3M83.7 17.2l7.9 4.6v7.2M83.7 17.2l-.4 .3M52.9 26.4l35.1 20.2 14.2-8.2M83.7 24.5l7.9 4.5"/>
<path d="M83.7 24.5l-.4 .2M91.6 29l-.4 .3M99.5 31l4.1 2.4M99.5 26.3v4.7M99.5 26.3l1.4 .8M99.5 31l-2.4 1.4M99.5 26.3l-2.4 1.3M101.3 30.5l3.1 1.8M101.3 30.5l-1.4 .8M101.3 30.5v-3.6l3.1 1.8v3.6M102.2 34.1v4.3M103.6 33.4l-2.4 1.3"/>
<path d="M104.4 32.3l-.8 .5v.6M105.3 22.9v18.2M105.3 22.9l.8 .5v18.2M105.3 22.9l-3.8 2.2M85.6 45.2v7.3M93 46l.2-.1 .3 .1M93 46l.2 .2 .3-.2M93.1 46l.2-.1 .1 .2h-.2zM93.5 45.3l-.2-.1-.3 .1v.7M93.5 45.8l.2-.2 .3 .2M93.5 45.8l.2 .1 .3-.1M93.5 45.8v.2"/>
<path d="M93.6 45.7h.2l.1 .1-.2 .1zM93.9 45l-.2-.1-.2 .1v.8M93.9 45.5l.3-.1 .2 .1M93.9 45.5l.3 .2 .2-.2M93.9 45.5v-.7l.3-.2 .2 .2v.7M94 45.6v.2M94 45.5l.2-.1 .2 .1-.3 .1zM105.3 41.1l.8 .5M105.3 41.1l-19.7 11.4M106.1 41.6l-19.7 11.3-.8-.4"/>
</g>
<path d="M153.9 74.1h57.1v15.2h-57.1z" fill="#fff" stroke="#000" stroke-width=".16"/>
<g font-size="2.6">
<text x="1.6" y="69.8">Graph revision AD - iso01: Shop orientation: three dust draws in at the inlet-plenum face (-Y), captured dust via the hopper valve on +X, clean-air vent riser at</text>
<text x="1.6" y="73.3">Graph revision AD - iso01: Graph revision AD is the model authority for this build; STEP (export/baghouse.step) is the solids of record</text>
<text x="1.6" y="76.7">Graph revision AD - iso01: The DN15 schedule rows are the duty connection table (&quot;0.28 mm is not a specification; nozzle is DN15&quot; - duty section 4)</text>
<text x="1.6" y="80.2">Graph revision AD - iso01: Access door on the +X wall (bolted, fasteners row); anchors drawn at the plinth</text>
</g>
<g font-size="1.4">
<text x="154.8" y="76.6">Aqueous Solutions (owner) AQS-MFG-BAGHOUSE-ISO01</text>
<text x="154.8" y="79.3">BAGHOUSE fabrication drawing ISO01 (AQS-PLAN-006 M3; graph R</text>
<text x="154.8" y="82">Type: fabrication drawing (GA / nozzle orientation / part sheet) Rev 02650f94 Issued 2</text>
<text x="154.8" y="84.7">Created: flow graph pipeline Approved: not approved (study)</text>
<text x="154.8" y="87.4">Sheet 1 of 1 AQS-DWG-001</text>
</g>
</svg>
